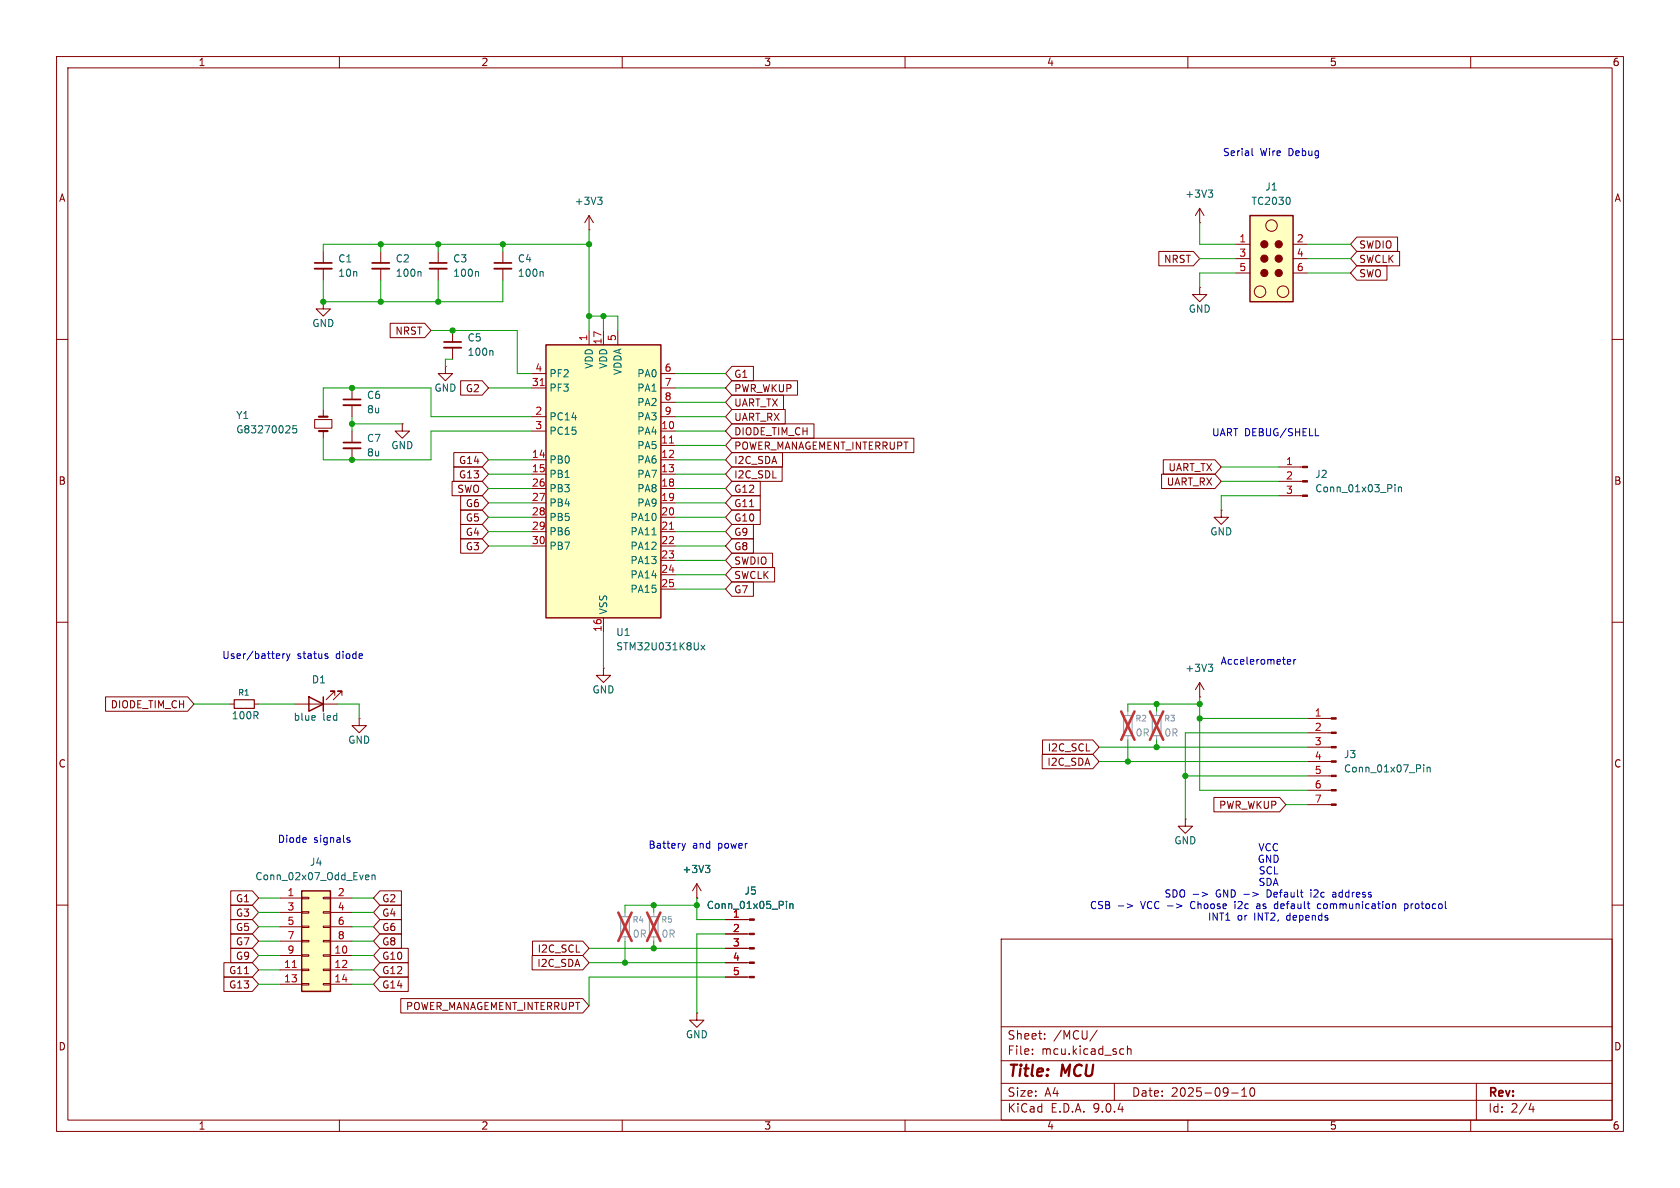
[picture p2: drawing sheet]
<svg xmlns="http://www.w3.org/2000/svg" width="297mm" height="210mm" viewBox="0 0 297 210" stroke-linecap="round" stroke-linejoin="round" font-family="sans-serif">
<g fill="none" stroke="#840000" stroke-width=".18">
<path d="M10 10h277v190h-277zM12 12h273v186h-273zM60 10v2M110 10v2M160 10v2M210 10v2M260 10v2M212.1 39.4h.1M212.1 36.8l-.8 1.3M212.1 36.8l.8 1.3M212.1 36.8v2.6M212.1 50.8v1.3h-1.3l1.3 1.2 1.3-1.2h-1.3"/>
<path d="M212.1 50.8h.1M10 60h2M285 60h2M215.9 90.2v1.2h1.3l-1.3 1.3-1.3-1.3h1.3M215.9 90.2h.1M226.1 82.6h4.2M226.1 85.1h4.2M226.1 87.6h4.2M10 110h2M285 110h2M123.2 158.8h.1M123.2 156.2l.8 1.3"/>
<path d="M123.2 156.2l-.8 1.3M123.2 156.2v2.6M10 160h2M128.3 162.6h4.2M128.3 165.1h4.2M128.3 167.6h4.2M128.3 170.2h4.2M128.3 172.7h4.2M177 166h108v32h-108zM285 160h2M60 198v2M110 198v2"/>
<path d="M160 198v2M177 194.5h108M177 191.5h108M177 187.5h108M177 181.5h108M182.5 186.3v.1M182.5 185.5v.1M184.7 183.6v.1M184.7 182.8v.1M194 182.1l-1.3 2M197 191.5v3M198.2 185.4l.5 .1"/>
<path d="M198.7 186.3l-.5 .1M199.3 185.5l.2-.1 .4 .1 .1 .9M199.3 184.9v1.5M210 198v2M217.7 193.2h1.2M219.5 193.8h.9M219.5 192.7l.5-.4v1.5M221.1 192.4l.2-.1a.81 .81 0 0 1 .6 .6 .81 .81 0 0 1-.3 .8l-.1 .1a.81 .81 0 0 1-.4-1.4zM260 198v2M261 191.5v6.5M270.7 195l-.4 1.1h.9M271 195.6v1"/>
</g>
<path d="M114.8 162.1h1.5v3.5h-1.5z" fill="none" stroke="#a1a1a1" stroke-width=".2"/>
<path d="M115.6 161.3v.8M115.6 165.6v.8" fill="none" stroke="#a1a1a1" stroke-width=".18"/>
<path d="M114.4 161.3l2.3 5M116.7 161.3l-2.3 5" fill="none" stroke="#e12e31" stroke-width=".46"/>
<path d="M213.6 33.6h.8l-.4 .5M214.1 34.1l.3 .2v.3l-.3 .3M246.6 85.7v.1M246.6 86.1v.8M247.2 86.1v.8M247.2 86.2l.2-.1 .3 .1 .1 .7M124.7 153h.8l-.4 .5M125.2 153.5l.3 .2v.3l-.3 .2M139 159.3v.2M139 159.8v.8M139.6 159.8v.8M139.6 159.9l.2-.1h.3l.1 .8" fill="none" stroke="#006464" stroke-width=".18"/>
<g fill="#840000" stroke="#840000" stroke-width=".18">
<path d="M230.3 82.4h.8v.3h-.8z"/>
<path d="M230.3 85h.8v.2h-.8z"/>
<path d="M230.3 87.5h.8v.3h-.8z"/>
<path d="M132.5 162.4h.8v.3h-.8z"/>
<path d="M132.5 165h.8v.2h-.8z"/>
<path d="M132.5 167.5h.8v.3h-.8z"/>
<path d="M132.5 170.1h.8v.2h-.8z"/>
<path d="M132.5 172.6h.8v.2h-.8z"/>
</g>
<path d="M221 38.1h7.6v15.2h-7.6z" fill="#ffffc2"/>
<path d="M221 38.1h7.6v15.2h-7.6z" fill="none" stroke="#840000" stroke-width=".25"/>
<g fill="none" stroke="#840000" stroke-width=".18">
<path d="M57.1 44.5v2M57.1 47.5v2M67.3 44.5v2M67.3 47.5v2M77.5 44.5v2M77.5 47.5v2M80 58.4v2.1M88.9 44.5v2M88.9 47.5v2M218.4 43.2h2.6M218.4 45.7h2.6M218.4 48.3h2.6"/>
<path d="M228.6 43.2h2.5M228.6 45.7h2.5M228.6 48.3h2.5M62.2 68.6v2M62.2 71.6v2.1M78.7 64.8v1.2h1.3l-1.3 1.3-1.2-1.3h1.2M78.7 64.8h.1M80 61.5v2M231.1 127h4.3M231.1 129.5h4.3M231.1 132.1h4.3M231.1 134.6h4.3"/>
<path d="M231.1 137.2h4.3M231.1 139.7h4.3M209.5 144.8v1.3h1.3l-1.3 1.2-1.2-1.2h1.2M209.5 144.8h.1M231.1 142.2h4.3M123.2 179.1v1.2h-1.3l1.3 1.3 1.3-1.3h-1.3M123.2 179.1h.1"/>
<circle cx="224.8" cy="39.9" r="1.02"/>
<circle cx="222.8" cy="51.6" r="1.02"/>
<circle cx="226.8" cy="51.6" r="1.02"/>
</g>
<g fill="#840000" stroke="#840000" stroke-width=".18">
<path d="M235.4 126.9h.8v.2h-.8z"/>
<path d="M235.4 129.4h.8v.3h-.8z"/>
<path d="M235.4 132h.8v.2h-.8z"/>
<path d="M235.4 134.5h.8v.2h-.8z"/>
<path d="M235.4 137h.8v.3h-.8z"/>
<path d="M235.4 139.6h.8v.2h-.8z"/>
<path d="M235.4 142.1h.8v.3h-.8z"/>
<circle cx="223.5" cy="43.2" r=".63"/>
<circle cx="223.5" cy="45.7" r=".63"/>
<circle cx="223.5" cy="48.3" r=".63"/>
<circle cx="226.1" cy="43.2" r=".63"/>
<circle cx="226.1" cy="45.7" r=".63"/>
<circle cx="226.1" cy="48.3" r=".63"/>
</g>
<path d="M228 35l.1 .4-.1 .6M74.3 48l.1 .2v.6M84.4 48l.2 .2v.6M95.8 48l.2 .2v.6M87 62l.1 .2v.6M251.7 135.2v.1M251.7 135.6v.9M252.3 135.6v.9M252.3 135.7l.2-.1 .3 .1v.8" fill="none" stroke="#006464" stroke-width=".18"/>
<path d="M55.6 46.5h3.1M65.8 46.5h3M75.9 46.5h3.1M87.4 46.5h3M60.7 70.6h3.1M78.5 60.5h3" fill="none" stroke="#840000" stroke-width=".3"/>
<path d="M55.6 47.5h3.1M65.8 47.5h3M75.9 47.5h3.1M87.4 47.5h3M60.7 71.6h3.1M78.5 61.5h3" fill="none" stroke="#840000" stroke-width=".33"/>
<path d="M198.6 126.5h1.6v3.5h-1.6zM203.7 126.5h1.5v3.5h-1.5z" fill="none" stroke="#a1a1a1" stroke-width=".2"/>
<path d="M199.4 125.7v.8M199.4 130v.8M204.5 125.7v.8M204.5 130v.8" fill="none" stroke="#a1a1a1" stroke-width=".18"/>
<path d="M198.2 125.8l2.4 5M200.6 125.8l-2.4 5M203.3 125.8l2.3 5M205.6 125.8l-2.3 5" fill="none" stroke="#e12e31" stroke-width=".46"/>
<path d="M53.3 157.5h5.1v17.8h-5.1z" fill="#ffffc2"/>
<path d="M54.6 123.2l2.5 1.3-2.5 1.2zM57.1 123.2v2.5M53.3 157.5h5.1v17.8h-5.1z" fill="none" stroke="#840000" stroke-width=".25"/>
<g fill="none" stroke="#840000" stroke-width=".18">
<path d="M57.1 53.3v1.3h1.3l-1.3 1.3-1.2-1.3h1.2M57.1 53.3h.1M106.7 118.1v1.3h1.2l-1.2 1.3-1.3-1.3h1.3M106.7 118.1h.1M40.6 124.5h.8M45 124.5h.7M52.1 124.5h7.6M59.2 122.9v-.7h-.8h.8l-1.5 1.5M60.5 122.9v-.7h-.8h.8l-1.6 1.5M49.5 158.8h3.8M53.3 158.6h1.3v.3h-1.3zM57.1 158.6h1.3v.3h-1.3z"/>
<path d="M58.4 158.8h3.8M49.5 161.3h3.8M49.5 163.8h3.8M49.5 166.4h3.8M49.5 168.9h3.8M49.5 171.5h3.8M49.5 174h3.8M53.3 161.2h1.3v.2h-1.3zM53.3 163.7h1.3v.3h-1.3zM53.3 166.2h1.3v.3h-1.3zM53.3 168.8h1.3v.2h-1.3zM53.3 171.3h1.3v.3h-1.3z"/>
<path d="M53.3 173.9h1.3v.2h-1.3zM57.1 161.2h1.3v.2h-1.3zM57.1 163.7h1.3v.3h-1.3zM57.1 166.2h1.3v.3h-1.3zM57.1 168.8h1.3v.2h-1.3zM57.1 171.3h1.3v.3h-1.3zM57.1 173.9h1.3v.2h-1.3zM58.4 161.3h3.8M58.4 163.8h3.8M58.4 166.4h3.8M58.4 168.9h3.8M58.4 171.5h3.8"/>
<path d="M58.4 174h3.8"/>
</g>
<path d="M51.7 171h.7" fill="none" stroke="#a90000" stroke-width=".18"/>
<path d="M55.7 126.5v.3l-.6 .1M64.8 154.7h.4v.3l-.6 .1M65.2 155.5h-.4M65.8 154.8l.1-.1h.4v.8M65.8 154.7v.8" fill="none" stroke="#006464" stroke-width=".18"/>
<path d="M41.4 123.7h3.6v1.5h-3.6z" fill="none" stroke="#840000" stroke-width=".2"/>
<path d="M96.5 61h20.3v48.2h-20.3z" fill="#ffffc2"/>
<path d="M96.5 61h20.3v48.2h-20.3z" fill="none" stroke="#840000" stroke-width=".25"/>
<g fill="none" stroke="#840000" stroke-width=".18">
<path d="M104.1 38.1v2.5M104.1 38.1l-.7 1.3M104.1 38.1l.8 1.3M69 57.1h6.1l1.1 1.3-1.1 1.3h-6.1zM104.1 40.6h.1M104.1 58.4v2.6M106.7 58.4v2.6M109.2 58.4v2.6M204.9 44.4h6.1l1.1 1.3-1.1 1.3h-6.1zM239.9 47h5.3v2.5h-5.3l-1.1-1.2zM239.9 44.4h7.5v2.6h-7.5l-1.1-1.3zM239.9 41.9h7.2v2.6h-7.2l-1.1-1.3z"/>
<path d="M55.6 74.2h3.1v1.5h-3.1zM57.1 72.4v1.3M57.1 76.2v1.3M62.2 76.2v2M62.2 79.2v2.1M71.1 74.9v1.3h1.3l-1.3 1.3-1.3-1.3h1.3M71.1 74.9h.1M81.4 67.3h3.8l1.2 1.3-1.2 1.3h-3.8zM94 66h2.5M94 68.6h2.5M94 73.7h2.5M94 76.2h2.5"/>
<path d="M116.8 66h2.6M116.8 68.6h2.6M116.8 73.7h2.6M116.8 76.2h2.6M116.8 71.1h2.6M116.8 78.7h2.6M129.4 64.8h3.8v2.5h-3.8l-1.1-1.3zM129.4 72.4h9.4v2.5h-9.4l-1.1-1.2zM129.4 74.9h14.5v2.6h-14.5l-1.1-1.3zM129.4 77.5h32.2v2.5h-32.2l-1.1-1.3zM129.4 69.8h9.1v2.6h-9.1l-1.1-1.3zM129.4 67.3h11.6v2.6h-11.6l-1.1-1.3z"/>
<path d="M79.9 85.1h5.3l1.2 1.3-1.2 1.2h-5.3zM80.2 80h5l1.2 1.3-1.2 1.3h-5zM80.2 82.5h5l1.2 1.3-1.2 1.3h-5zM81.4 87.6h3.8l1.2 1.3-1.2 1.3h-3.8zM81.4 90.2h3.8l1.2 1.2-1.2 1.3h-3.8zM81.4 95.2h3.8l1.2 1.3-1.2 1.3h-3.8zM81.4 92.7h3.8l1.2 1.3-1.2 1.3h-3.8zM94 81.3h2.5M94 83.8h2.5M94 86.4h2.5M94 88.9h2.5M94 91.4h2.5"/>
<path d="M94 94h2.5M94 96.5h2.5M116.8 81.3h2.6M116.8 83.8h2.6M116.8 86.4h2.6M116.8 88.9h2.6M116.8 91.4h2.6M116.8 94h2.6M116.8 96.5h2.6M116.8 99.1h2.6M129.4 82.5h8.9v2.6h-8.9l-1.1-1.3zM129.4 85.1h5v2.5h-5l-1.1-1.2z"/>
<path d="M129.4 87.6h5v2.6h-5l-1.1-1.3zM129.4 80h8.9v2.6h-8.9l-1.1-1.3zM129.4 97.8h7.2v2.5h-7.2l-1.1-1.2zM129.4 95.2h3.8v2.6h-3.8l-1.1-1.3zM129.4 90.2h5v2.5h-5l-1.1-1.3zM129.4 92.7h3.8v2.6h-3.8l-1.1-1.3zM205.4 83.8h9.4l1.1 1.3-1.1 1.3h-9.4zM205.7 81.3h9.1l1.1 1.3-1.1 1.2h-9.1zM106.7 109.2v2.6M116.8 101.6h2.6M116.8 104.1h2.6M129.4 102.9h3.8v2.5h-3.8l-1.1-1.3z"/>
<path d="M129.4 100.3h7.5v2.6h-7.5l-1.1-1.3zM18.7 123.2h14.5l1.1 1.3-1.1 1.2h-14.5zM63.5 127v1.3h-1.3l1.3 1.2 1.3-1.2h-1.3M63.5 127h.1M184.2 133.3h9l1.1 1.3-1.1 1.3h-9zM184.3 130.8h8.9l1.1 1.3-1.1 1.3h-8.9zM212.1 123.2h.1M212.1 120.7l-.8 1.2M212.1 120.7l.8 1.2M212.1 120.7v2.5M40.8 157.5h3.8l1.1 1.3-1.1 1.2h-3.8zM67.2 157.5h3.8v2.5h-3.8l-1.2-1.2z"/>
<path d="M123.2 158.8h.1M214.6 141h11.6l1.1 1.2-1.1 1.3h-11.6zM39.6 172.7h5l1.1 1.3-1.1 1.3h-5zM39.6 170.2h5l1.1 1.3-1.1 1.2h-5zM40.8 165.1h3.8l1.1 1.3-1.1 1.2h-3.8zM40.8 160h3.8l1.1 1.3-1.1 1.3h-3.8zM40.8 162.6h3.8l1.1 1.2-1.1 1.3h-3.8zM40.8 167.6h3.8l1.1 1.3-1.1 1.3h-3.8zM67.2 172.7h5v2.6h-5l-1.2-1.3zM67.2 165.1h3.8v2.5h-3.8l-1.2-1.2zM67.2 170.2h5v2.5h-5l-1.2-1.2zM67.2 167.6h5v2.6h-5l-1.2-1.3z"/>
<path d="M67.2 160h3.8v2.6h-3.8l-1.2-1.3zM67.2 162.6h3.8v2.5h-3.8l-1.2-1.3zM70.9 176.5h32.1l1.1 1.3-1.1 1.3h-32.1zM94.1 168.9h8.9l1.1 1.3-1.1 1.3h-8.9zM94.1 166.4h8.9l1.1 1.2-1.1 1.3h-8.9zM128.3 162.6h3.8M128.3 165.1h3.8M128.3 167.6h3.8M128.3 170.2h3.8M128.3 172.7h3.8"/>
</g>
<path d="M95.5 68.2h.7M118.4 78.3h.7M118.4 93.6h.7" fill="none" stroke="#a90000" stroke-width=".18"/>
<g fill="none" stroke="#006464" stroke-width=".18">
<path d="M105.7 34.9h.7l-.4 .5M106.2 35.4l.2 .2v.3l-.2 .2M52.4 75.3h-.6l-.1 .6 .2-.2 .5 .1 .1 .2-.1 .4-.2 .1-.5-.1M115.3 94.6h.7M123.9 114l.7 .9M124.6 114l-.7 .9M213.6 117.4h.8l-.4 .5M214.1 117.9l.3 .2v.3l-.3 .3M124.7 153h.8l-.4 .5M125.2 153.5l.3 .2v.3l-.3 .2M139 159.3v.2M139 159.8v.8"/>
<path d="M139.6 159.8v.8M139.6 159.9l.2-.1h.3l.1 .8"/>
</g>
<path d="M56.4 76.2h1.5M56.4 73.7h1.5" fill="none" stroke="#840000" stroke-width=".38"/>
<path d="M60.7 78.2h3.1" fill="none" stroke="#840000" stroke-width=".3"/>
<path d="M60.7 79.2h3.1" fill="none" stroke="#840000" stroke-width=".33"/>
<path d="M109.7 162.1h1.6v3.5h-1.6z" fill="none" stroke="#a1a1a1" stroke-width=".2"/>
<path d="M110.5 161.3v.8M110.5 165.6v.8" fill="none" stroke="#a1a1a1" stroke-width=".18"/>
<path d="M109.3 161.3l2.4 5M111.7 161.3l-2.4 5" fill="none" stroke="#e12e31" stroke-width=".46"/>
<g fill="none" stroke="#009600" stroke-width=".18">
<path d="M212.1 39.4v3.8h6.3M57.1 49.5v3.8h31.8v-3.8M67.3 43.2v1.3M67.3 49.5v3.8M76.2 58.4h15.2v7.6h2.6M77.5 43.2v1.3M77.5 49.5v3.8M88.9 43.2v1.3M104.1 43.2h-47v1.3M104.1 55.9h5.1v2.5M104.1 40.6v17.8M106.7 55.9v2.5"/>
<path d="M212.1 45.7h6.3M218.4 48.3h-6.3v2.5M231.1 43.2h7.7M231.1 48.3h7.7M231.1 45.7h7.7M57.1 72.4v-3.8h19.1v5.1h17.8M62.2 73.7v2.5M62.2 74.9h8.9M80 63.5h-1.3v1.3M86.4 68.6h7.6M94 76.2h-17.8v5.1h-19.1v-3.8M119.4 68.6h8.9"/>
<path d="M119.4 71.1h8.9M119.4 73.7h8.9M119.4 78.7h8.9M119.4 76.2h8.9M119.4 66h8.9M86.4 81.3h7.6M86.4 88.9h7.6M86.4 83.8h7.6M86.4 96.5h7.6M86.4 86.4h7.6M86.4 94h7.6M86.4 91.4h7.6"/>
<path d="M119.4 81.3h8.9M119.4 88.9h8.9M119.4 83.8h8.9M119.4 96.5h8.9M119.4 86.4h8.9M119.4 94h8.9M119.4 91.4h8.9M119.4 99.1h8.9M215.9 85.1h10.2M215.9 82.6h10.2M226.1 87.6h-10.2v2.6M106.7 111.8v6.3"/>
<path d="M119.4 101.6h8.9M119.4 104.1h8.9M34.3 124.5h6.3M45.7 124.5h6.4M59.7 124.5h3.8v2.5M194.3 132.1h36.8M194.3 134.6h36.8M199.4 130.8v3.8M204.5 124.5v1.2M204.5 130.8v1.3M209.5 137.2h21.6M212.1 124.5h-12.7v1.2"/>
<path d="M212.1 123.2v16.5h19M212.1 127h19M231.1 129.5h-21.6v15.3M45.7 158.8h3.8M62.2 158.8h3.8M123.2 158.8v3.8h5.1M227.3 142.2h3.8M45.7 166.4h3.8M45.7 161.3h3.8M45.7 168.9h3.8M45.7 171.5h3.8M45.7 163.8h3.8"/>
<path d="M45.7 174h3.8M62.2 166.4h3.8M62.2 161.3h3.8M62.2 168.9h3.8M62.2 171.5h3.8M62.2 163.8h3.8M62.2 174h3.8M104.1 167.6h24.2M104.1 170.2h24.2M110.5 166.4v3.8M115.6 160v1.3M115.6 166.4v1.2"/>
<path d="M123.2 160h-12.7v1.3M128.3 165.1h-5.1v14M128.3 172.7h-24.2v5.1"/>
</g>
<g fill="none" stroke="#0000c2" stroke-width=".18">
<path d="M221.3 26.2v1.1l.2 .2M232.5 77h.6M49.4 115.6l.1 .3-.6 .1M50 115.6v.8M50.4 115.6l-.4 .2M50.7 115.6l.3 .8M51 116.4l-.3 .4M51.3 115.6l-.3 .8M57.6 115.6h.3M57.6 116h.3l.1 .2-.2 .2h-.2M227.6 117.4h.5M227.6 116.6h.4l.2 .3-.6 .1"/>
<path d="M228.7 116.6v.8M229.1 116.6l-.4 .2M61.4 148.4l.5 .3-.1 .2h-.3M61.4 148.1h.4M120.6 149.1l.3 .8M120.9 149.9l-.2 .4M121.2 149.1l-.3 .8M199.3 159.8l.9 .3-.9 .4M208 159.8l1 .3-1 .4M212.5 157.7l1 .4-1 .4M218.3 159.8v.8M221.5 157.7l.9 .4-.9 .4"/>
<path d="M222.6 159.8h-.4M225.4 159.8h.5M231.8 157.3v.1M231.8 157.7v.9M233.5 159.8h-.4l-.2 .2 .1 .6h.5M236 157.7l-.4 .1M236 158.1h-.3l-.1 .2v.2l.4 .1M246.6 159.8l.1 .2v.6M248.3 159.8h.4l.2 .2-.1 .6h-.5M248.3 159.8v1.2M197.7 160.1h1M222.6 160.1h-.3l-.2 .2 .1 .3h.4"/>
<path d="M225.4 160.6h.5"/>
</g>
<g fill="#009600" stroke="#009600" stroke-width=".18">
<circle cx="115.6" cy="160" r=".46"/>
<circle cx="123.2" cy="160" r=".46"/>
<circle cx="204.5" cy="124.5" r=".46"/>
<circle cx="204.5" cy="132.1" r=".46"/>
<circle cx="209.5" cy="137.2" r=".46"/>
<circle cx="212.1" cy="127" r=".46"/>
<circle cx="104.1" cy="55.9" r=".46"/>
<circle cx="106.7" cy="55.9" r=".46"/>
<circle cx="115.6" cy="167.6" r=".46"/>
<circle cx="110.5" cy="170.2" r=".46"/>
<circle cx="57.1" cy="53.3" r=".46"/>
<circle cx="62.2" cy="68.6" r=".46"/>
<circle cx="67.3" cy="53.3" r=".46"/>
<circle cx="62.2" cy="81.3" r=".46"/>
<circle cx="62.2" cy="74.9" r=".46"/>
<circle cx="199.4" cy="134.6" r=".46"/>
<circle cx="212.1" cy="124.5" r=".46"/>
<circle cx="80" cy="58.4" r=".46"/>
<circle cx="67.3" cy="43.2" r=".46"/>
<circle cx="77.5" cy="43.2" r=".46"/>
<circle cx="77.5" cy="53.3" r=".46"/>
<circle cx="88.9" cy="43.2" r=".46"/>
<circle cx="104.1" cy="43.2" r=".46"/>
</g>
<g font-size="2.8" fill="#840000">
<text x="178" y="190.9">Title:</text>
<text x="187.7" y="190.9">MCU</text>
</g>
<g font-size="2.1" fill="#840000">
<text x="178" y="184">Sheet:</text>
<text x="186.2" y="184">/MCU/</text>
<text x="178" y="186.7">File:</text>
<text x="184.1" y="186.7">mcu.kicad_sch</text>
<text x="178" y="196.9">KiCad</text>
<text x="178" y="194.1">Size:</text>
<text x="184.7" y="194.1">A4</text>
<text x="185.7" y="196.9">E.D.A.</text>
<text x="193.3" y="196.9">9.0.4</text>
<text x="200" y="194.1">Date:</text>
<text x="207" y="194.1">2025-09-10</text>
<text x="263" y="194.3">Rev:</text>
<text x="263" y="196.9">Id:</text>
<text x="267.1" y="196.9">2/4</text>
</g>
<g font-size="1.8" fill="#840000">
<text x="35" y="11.9">1</text>
<text x="85" y="11.9">2</text>
<text x="135" y="11.9">3</text>
<text x="185" y="11.9">4</text>
<text x="235" y="11.9">5</text>
<text x="285" y="11.9">6</text>
<text x="10.3" y="35.9">A</text>
<text x="285.3" y="35.9">A</text>
<text x="205.7" y="46.7">NRST</text>
<text x="240.2" y="46.7">SWCLK</text>
<text x="240.2" y="44.1">SWDIO</text>
<text x="240.2" y="49.2">SWO</text>
<text x="69.8" y="59.4">NRST</text>
<text x="82.2" y="69.5">G2</text>
<text x="129.7" y="67">G1</text>
<text x="129.7" y="69.5">PWR_WKUP</text>
<text x="129.7" y="74.6">UART_RX</text>
<text x="129.7" y="77.2">DIODE_TIM_CH</text>
<text x="129.7" y="72.1">UART_TX</text>
<text x="81" y="82.2">G14</text>
<text x="129.7" y="79.7">POWER_MANAGEMENT_INTERRUPT</text>
<text x="129.7" y="82.2">I2C_SDA</text>
<text x="206.5" y="83.5">UART_TX</text>
<text x="10.3" y="85.9">B</text>
<text x="80.7" y="87.3">SWO</text>
<text x="81" y="84.8">G13</text>
<text x="82.2" y="89.9">G6</text>
<text x="129.7" y="84.8">I2C_SDL</text>
<text x="129.7" y="87.3">G12</text>
<text x="129.7" y="89.9">G11</text>
<text x="206.2" y="86">UART_RX</text>
<text x="285.3" y="85.9">B</text>
<text x="82.2" y="92.4">G5</text>
<text x="82.2" y="94.9">G4</text>
<text x="129.7" y="92.4">G10</text>
<text x="129.7" y="94.9">G9</text>
<text x="82.2" y="97.5">G3</text>
<text x="129.7" y="100">SWDIO</text>
<text x="129.7" y="97.5">G8</text>
<text x="129.7" y="105.1">G7</text>
<text x="129.7" y="102.6">SWCLK</text>
<text x="19.5" y="125.4">DIODE_TIM_CH</text>
<text x="10.3" y="135.9">C</text>
<text x="185.1" y="135.6">I2C_SDA</text>
<text x="185.1" y="133">I2C_SCL</text>
<text x="285.3" y="135.9">C</text>
<text x="215.4" y="143.2">PWR_WKUP</text>
<text x="41.6" y="159.7">G1</text>
<text x="67.5" y="159.7">G2</text>
<text x="41.6" y="167.3">G7</text>
<text x="41.6" y="162.2">G3</text>
<text x="41.6" y="164.8">G5</text>
<text x="67.5" y="167.3">G8</text>
<text x="67.5" y="162.2">G4</text>
<text x="67.5" y="164.8">G6</text>
<text x="40.4" y="172.4">G11</text>
<text x="41.6" y="169.9">G9</text>
<text x="67.5" y="172.4">G12</text>
<text x="67.5" y="169.9">G10</text>
<text x="94.9" y="171.1">I2C_SDA</text>
<text x="94.9" y="168.6">I2C_SCL</text>
<text x="40.4" y="174.9">G13</text>
<text x="67.5" y="174.9">G14</text>
<text x="71.7" y="178.8">POWER_MANAGEMENT_INTERRUPT</text>
<text x="10.3" y="185.9">D</text>
<text x="285.3" y="185.9">D</text>
<text x="35" y="199.9">1</text>
<text x="85" y="199.9">2</text>
<text x="135" y="199.9">3</text>
<text x="185" y="199.9">4</text>
<text x="235" y="199.9">5</text>
<text x="285" y="199.9">6</text>
</g>
<g font-size="1.8" fill="#0000c2">
<text x="216.1" y="27.8">Serial</text>
<text x="222.8" y="27.8">Wire</text>
<text x="227.9" y="27.8">Debug</text>
<text x="214.2" y="77.3">UART DEBUG/SHELL</text>
<text x="39.2" y="116.7">User/battery</text>
<text x="52.5" y="116.7">status</text>
<text x="59.5" y="116.7">diode</text>
<text x="215.7" y="117.7">Accelerometer</text>
<text x="49" y="149.2">Diode</text>
<text x="55.5" y="149.2">signals</text>
<text x="114.5" y="150.2">Battery</text>
<text x="122.4" y="150.2">and</text>
<text x="127" y="150.2">power</text>
<text x="222.2" y="152.7">GND</text>
<text x="222.4" y="150.7">VCC</text>
<text x="222.4" y="154.8">SCL</text>
<text x="192.6" y="160.9">CSB</text>
<text x="201.8" y="160.9">VCC -&gt;</text>
<text x="205.8" y="158.9">SDO -&gt;</text>
<text x="210.9" y="160.9">Choose</text>
<text x="215.1" y="158.9">GND -&gt;</text>
<text x="218.9" y="160.9">i2c</text>
<text x="222.4" y="156.8">SDA</text>
<text x="223" y="160.9">as</text>
<text x="224.4" y="158.9">Default</text>
<text x="226.4" y="160.9">default</text>
<text x="232.4" y="158.9">i2c</text>
<text x="234.2" y="160.9">communication</text>
<text x="236.4" y="158.9">address</text>
<text x="249.7" y="160.9">protocol</text>
<text x="213.4" y="163">INT1</text>
<text x="218.7" y="163">or</text>
<text x="221.8" y="163">INT2,</text>
<text x="227.7" y="163">depends</text>
</g>
<g font-size="1.8" fill="#006464">
<text x="209.4" y="35.2">+3V3</text>
<text x="223.6" y="33.9">J1</text>
<text x="101.5" y="36.4">+3V3</text>
<text x="221.2" y="36.4">TC2030</text>
<text x="59.7" y="46.6">C1</text>
<text x="69.9" y="46.6">C2</text>
<text x="80" y="46.6">C3</text>
<text x="91.4" y="46.6">C4</text>
<text x="59.7" y="49.1">10n</text>
<text x="69.9" y="49.1">100n</text>
<text x="80" y="49.1">100n</text>
<text x="91.4" y="49.1">100n</text>
<text x="55.1" y="58">GND</text>
<text x="210.1" y="55.5">GND</text>
<text x="82.6" y="60.6">C5</text>
<text x="82.6" y="63.1">100n</text>
<text x="105" y="65.3" transform="rotate(-90 105 65.3)">VDD</text>
<text x="107.5" y="65.3" transform="rotate(-90 107.5 65.3)">VDD</text>
<text x="64.8" y="70.7">C6</text>
<text x="76.7" y="69.4">GND</text>
<text x="97" y="66.9">PF2</text>
<text x="97" y="69.4">PF3</text>
<text x="110.1" y="66.4" transform="rotate(-90 110.1 66.4)">VDDA</text>
<text x="112.6" y="66.9">PA0</text>
<text x="112.6" y="69.4">PA1</text>
<text x="112.6" y="72">PA2</text>
<text x="41.7" y="74.3">Y1</text>
<text x="41.7" y="76.8">G83270025</text>
<text x="64.8" y="73.3">8u</text>
<text x="97" y="74.5">PC14</text>
<text x="97" y="77.1">PC15</text>
<text x="112.6" y="74.5">PA3</text>
<text x="112.6" y="77.1">PA4</text>
<text x="64.8" y="78.3">C7</text>
<text x="64.8" y="80.9">8u</text>
<text x="69.1" y="79.6">GND</text>
<text x="97" y="82.1">PB0</text>
<text x="112.6" y="79.6">PA5</text>
<text x="112.6" y="82.1">PA6</text>
<text x="97" y="84.7">PB1</text>
<text x="97" y="87.2">PB3</text>
<text x="97" y="89.8">PB4</text>
<text x="112.6" y="84.7">PA7</text>
<text x="112.6" y="87.2">PA8</text>
<text x="112.6" y="89.8">PA9</text>
<text x="232.4" y="84.7">J2</text>
<text x="232.4" y="87.2">Conn_01x03_Pin</text>
<text x="97" y="92.3">PB5</text>
<text x="97" y="94.8">PB6</text>
<text x="111.4" y="92.3">PA10</text>
<text x="111.4" y="94.8">PA11</text>
<text x="213.9" y="94.8">GND</text>
<text x="97" y="97.4">PB7</text>
<text x="111.4" y="97.4">PA12</text>
<text x="111.4" y="99.9">PA13</text>
<text x="111.4" y="102.5">PA14</text>
<text x="111.4" y="105">PA15</text>
<text x="107.5" y="108.7" transform="rotate(-90 107.5 108.7)">VSS</text>
<text x="108.8" y="112.6">U1</text>
<text x="108.8" y="115.2">STM32U031K8Ux</text>
<text x="209.4" y="119">+3V3</text>
<text x="55" y="121">D1</text>
<text x="104.6" y="122.8">GND</text>
<text x="40.9" y="127.4">100R</text>
<text x="51.8" y="127.6">blue</text>
<text x="57" y="127.6">led</text>
<text x="61.5" y="131.7">GND</text>
<text x="237.5" y="134.2">J3</text>
<text x="237.5" y="136.8">Conn_01x07_Pin</text>
<text x="207.5" y="149.5">GND</text>
<text x="45" y="155.8">Conn_02x07_Odd_Even</text>
<text x="54.7" y="153.3">J4</text>
<text x="120.5" y="154.5">+3V3</text>
<text x="124.8" y="160.9">Conn_01x05_Pin</text>
<text x="131.5" y="158.3">J5</text>
<text x="121.2" y="183.7">GND</text>
</g>
<g font-size="1.8" fill="#a90000">
<text x="219" y="42.9">1</text>
<text x="219" y="45.5">3</text>
<text x="229.2" y="42.9">2</text>
<text x="229.2" y="45.5">4</text>
<text x="219" y="48">5</text>
<text x="229.2" y="48">6</text>
<text x="94.5" y="65.8">4</text>
<text x="103.9" y="60.4" transform="rotate(-90 103.9 60.4)">1</text>
<text x="106.4" y="61" transform="rotate(-90 106.4 61)">17</text>
<text x="109" y="60.4" transform="rotate(-90 109 60.4)">5</text>
<text x="117.4" y="65.8">6</text>
<text x="93.9" y="68.3">31</text>
<text x="117.4" y="68.3">7</text>
<text x="117.4" y="70.9">8</text>
<text x="94.5" y="73.4">2</text>
<text x="94.5" y="75.9">3</text>
<text x="116.8" y="75.9">10</text>
<text x="117.4" y="73.4">9</text>
<text x="93.9" y="81">14</text>
<text x="93.9" y="83.6">15</text>
<text x="116.8" y="78.5">11</text>
<text x="116.8" y="81">12</text>
<text x="116.8" y="83.6">13</text>
<text x="227.3" y="82.3">1</text>
<text x="93.9" y="86.1">26</text>
<text x="93.9" y="88.6">27</text>
<text x="116.8" y="86.1">18</text>
<text x="116.8" y="88.6">19</text>
<text x="227.3" y="84.8">2</text>
<text x="227.3" y="87.4">3</text>
<text x="93.9" y="91.2">28</text>
<text x="93.9" y="93.7">29</text>
<text x="116.8" y="91.2">20</text>
<text x="116.8" y="93.7">21</text>
<text x="93.9" y="96.3">30</text>
<text x="116.8" y="96.3">22</text>
<text x="116.8" y="98.8">23</text>
<text x="116.8" y="101.3">24</text>
<text x="116.8" y="103.9">25</text>
<text x="106.4" y="111.8" transform="rotate(-90 106.4 111.8)">16</text>
<text x="232.3" y="126.7">1</text>
<text x="232.3" y="129.3">2</text>
<text x="232.3" y="131.8">3</text>
<text x="232.3" y="134.4">4</text>
<text x="232.3" y="136.9">5</text>
<text x="232.3" y="139.4">6</text>
<text x="232.3" y="142">7</text>
<text x="50.7" y="158.5">1</text>
<text x="50.7" y="161">3</text>
<text x="59.6" y="158.5">2</text>
<text x="59.6" y="161">4</text>
<text x="50.7" y="163.6">5</text>
<text x="50.7" y="166.1">7</text>
<text x="59.6" y="163.6">6</text>
<text x="59.6" y="166.1">8</text>
<text x="129.5" y="162.3">1</text>
<text x="129.5" y="164.8">2</text>
<text x="129.5" y="167.4">3</text>
<text x="50.1" y="171.2">11</text>
<text x="50.1" y="173.7">13</text>
<text x="50.7" y="168.7">9</text>
<text x="59" y="168.7">10</text>
<text x="59" y="171.2">12</text>
<text x="59" y="173.7">14</text>
<text x="129.5" y="169.9">4</text>
<text x="129.5" y="172.5">5</text>
</g>
<g font-size="1.8" fill="#989898">
<text x="200.7" y="130.4">0R</text>
<text x="205.7" y="130.4">0R</text>
<text x="111.8" y="166">0R</text>
<text x="116.8" y="166">0R</text>
</g>
<text font-size="1.4" fill="#006464" x="42" y="123.2">R1</text>
<g font-size="1.4" fill="#989898">
<text x="200.6" y="127.7">R2</text>
<text x="205.7" y="127.7">R3</text>
<text x="111.7" y="163.3">R4</text>
<text x="116.8" y="163.3">R5</text>
</g>
</svg>
